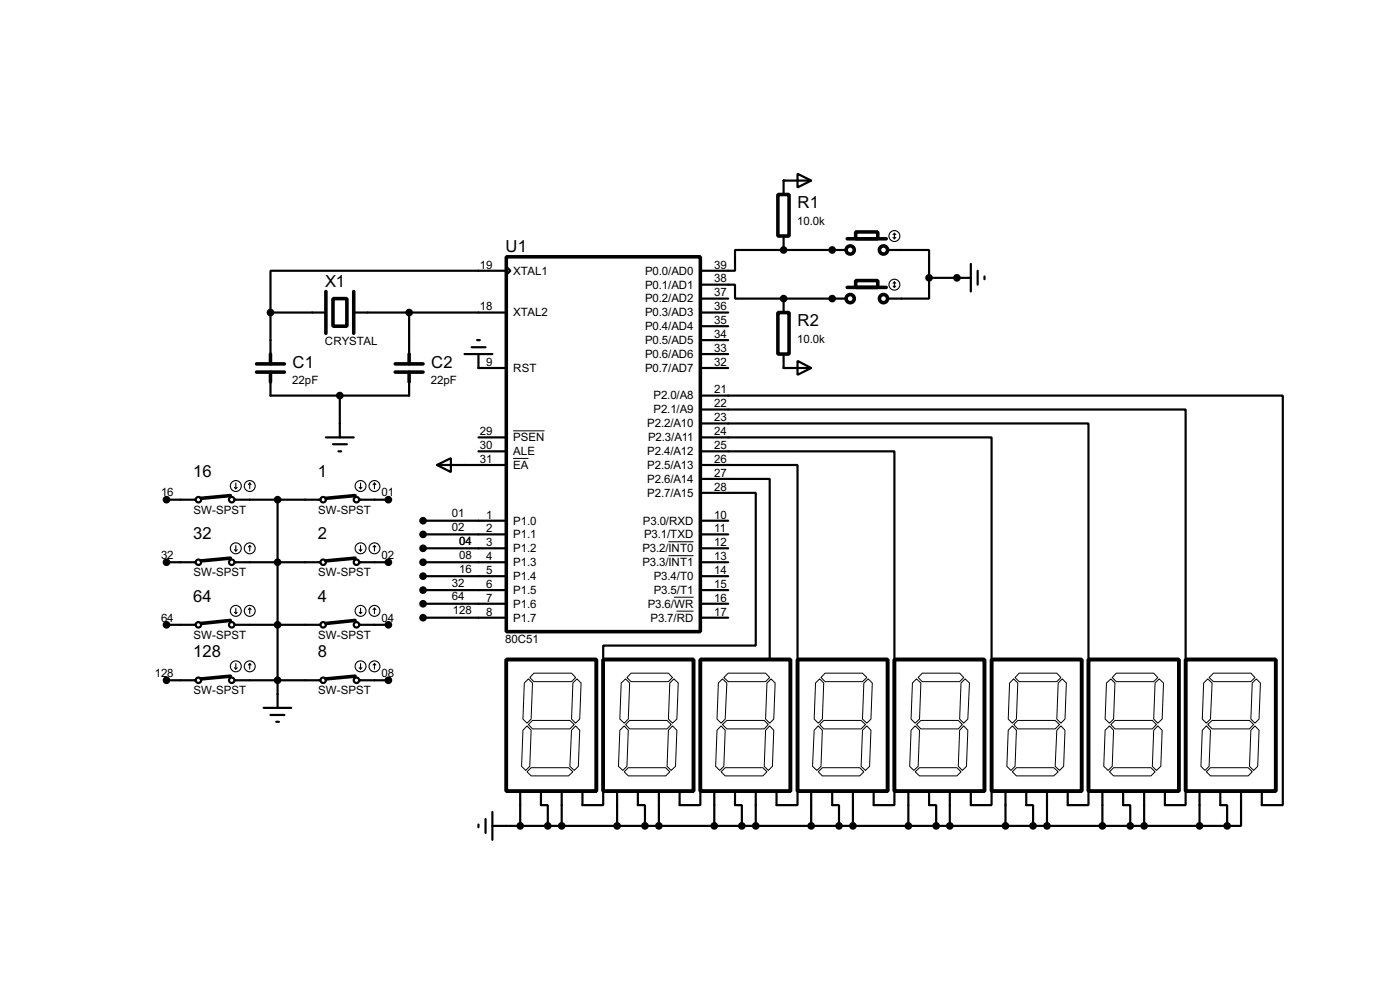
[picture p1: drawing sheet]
<svg xmlns="http://www.w3.org/2000/svg" width="256mm" height="180mm" viewBox="0 0 256 180" stroke-linecap="round" stroke-linejoin="round" font-family="sans-serif">
<g fill="none" stroke="#000" stroke-width=".4">
<path d="M146.1 31.8l2.5 1.3-2.5 1.2zM148.6 33.1h-5v2.5M49.6 57.2h10.1M49.6 57.2v7.6M64.8 57.2h28M75 57.2v7.6M92.8 48.8l.7 .8-.7 .7zM92.8 49.6h-43.2v7.6M128.3 52.1h6.4v2.6h8.9M128.3 57.2h5.1M128.3 54.7h5.1M128.3 59.7h5.1"/>
<path d="M143.6 45.8h-8.9v3.8h-6.4M143.6 45.8h11.4M143.6 54.7h11.4M143.6 43.2v2.6M143.6 54.7v2.5M162.6 45.8h7.6v5.1M170.2 50.9v3.8h-7.6M170.2 50.9h7.7M177.9 48.3v5.1M179.1 49.6v2.5M180.4 50.6v.5M49.6 69.9v2.5h25.4v-2.5"/>
<path d="M62.3 72.4v7.7M85.1 64.8h5.1M86.4 63.6h2.6M87.4 62.3h.5M87.7 64.8v2.6h5.1M128.3 77.5h71.1v69.9h-3.8v-2.6M128.3 75h88.9v72.4h-3.8v-2.6M128.3 72.4h106.7v75h-3.8v-2.6M128.3 64.8h5.1M128.3 62.3h5.1M128.3 67.4h5.1M143.6 64.8v2.6h5"/>
<path d="M146.1 66.1l2.5 1.3-2.5 1.2zM30.5 91.5h5.4M43 91.5h15.7M50.9 91.5v38.1M59.7 80.1h5.1M61 81.3h2.6M62 82.6h.5M65.8 91.5h5.4M77.5 95.3h15.3M77.5 97.8h15.3M80.1 85.1l2.5-1.2v2.5zM80.1 85.1h12.7"/>
<path d="M87.7 80.1h5.1M87.7 82.6h5.1M128.3 87.7h12.7v33h-12.7v26.7h-3.8v-2.6M128.3 85.1h17.8v62.3h-3.8v-2.6M128.3 82.6h35.6v64.8h-3.8v-2.6M128.3 80.1h53.4v67.3h-3.8v-2.6M128.3 90.2h10.2v28h-28v29.2h-3.8v-2.6M128.3 95.3h5.1M128.3 97.8h5.1M30.5 102.9h5.4M30.5 114.4h5.4M43 102.9h15.7"/>
<path d="M43 114.4h15.7M65.8 102.9h5.4M65.8 114.4h5.4M77.5 102.9h15.3M77.5 100.4h15.3M77.5 105.5h15.3M77.5 108h15.3M77.5 110.5h15.3M77.5 113.1h15.3M128.3 102.9h5.1M128.3 100.4h5.1M128.3 105.5h5.1"/>
<path d="M128.3 108h5.1M128.3 110.5h5.1M128.3 113.1h5.1M30.5 124.5h5.4M43 124.5h15.7M48.3 129.6h5.1M49.6 130.9h2.5M50.6 132.1h.5M65.8 124.5h5.4M87.7 150.9v.5M89 149.9v2.6M90.2 151.2h134.6"/>
<path d="M90.2 148.6v5.1M95.3 144.8v6.4M99.1 144.8v2.6h1.3v3.8M102.9 144.8v6.4M113.1 144.8v6.4M116.9 144.8v2.6h1.3v3.8M120.7 144.8v6.4M130.9 144.8v6.4M134.7 144.8v2.6h1.2v3.8M138.5 144.8v6.4M148.6 144.8v6.4M152.5 144.8v2.6h1.2v3.8"/>
<path d="M156.3 144.8v6.4M166.4 144.8v6.4M170.2 144.8v2.6h1.3v3.8M174 144.8v6.4M184.2 144.8v6.4M188 144.8v2.6h1.3v3.8M191.8 144.8v6.4M202 144.8v6.4M205.8 144.8v2.6h1.3v3.8M209.6 144.8v6.4M219.8 144.8v6.4M223.6 144.8v2.6h1.2v3.8"/>
<path d="M227.4 144.8v6.4h-2.6"/>
<circle cx="36.3" cy="91.5" r=".5"/>
<circle cx="42.4" cy="91.5" r=".5"/>
<circle cx="59.2" cy="91.5" r=".5"/>
<circle cx="65.3" cy="91.5" r=".5"/>
<circle cx="36.3" cy="114.4" r=".5"/>
<circle cx="36.3" cy="102.9" r=".5"/>
<circle cx="42.4" cy="114.4" r=".5"/>
<circle cx="42.4" cy="102.9" r=".5"/>
<circle cx="59.2" cy="114.4" r=".5"/>
<circle cx="59.2" cy="102.9" r=".5"/>
<circle cx="65.3" cy="114.4" r=".5"/>
<circle cx="65.3" cy="102.9" r=".5"/>
<circle cx="36.3" cy="124.5" r=".5"/>
<circle cx="42.4" cy="124.5" r=".5"/>
<circle cx="59.2" cy="124.5" r=".5"/>
<circle cx="65.3" cy="124.5" r=".5"/>
</g>
<g fill="#000">
<circle cx="143.6" cy="33.1" r=".2"/>
<circle cx="143.6" cy="45.8" r=".2"/>
<circle cx="143.6" cy="54.7" r=".2"/>
<circle cx="152.5" cy="45.8" r=".2"/>
<circle cx="152.5" cy="54.7" r=".2"/>
<circle cx="175.3" cy="50.9" r=".2"/>
<circle cx="87.7" cy="67.4" r=".2"/>
<circle cx="143.6" cy="67.4" r=".2"/>
</g>
<g fill="none" stroke="#000" stroke-width=".65">
<path d="M142.5 35.6h2.1v7.6h-2.1zM59.7 53.4v7.6M61 54.7h2.6v5h-2.6zM64.8 53.4v7.6M92.8 47h35.5v68.6h-35.5zM142.5 57.2h2.1v7.6h-2.1zM155.2 43.7h7.2M155.2 52.6h7.2M156.8 42.5h4v1.2h-4zM156.8 51.4h4v1.2h-4zM47 66.6h5.1M47 68.1h5.1"/>
<path d="M49.6 64.8v1.8M49.6 68.1v1.8M72.4 66.6h5.1M72.4 68.1h5.1M75 64.8v1.8M75 68.1v1.8M42.2 90.7l-5.3 .5M65.1 90.7l-5.4 .5M42.2 102.2l-5.3 .5M42.2 113.6l-5.3 .5M65.1 102.2l-5.4 .5M65.1 113.6l-5.4 .5"/>
<path d="M42.2 123.8l-5.3 .5M65.1 123.8l-5.4 .5M92.8 120.7h16.5v24.1h-16.5zM110.5 120.7h16.6v24.1h-16.6zM128.3 120.7h16.5v24.1h-16.5zM146.1 120.7h16.5v24.1h-16.5zM163.9 120.7h16.5v24.1h-16.5zM181.7 120.7h16.5v24.1h-16.5zM199.4 120.7h16.6v24.1h-16.6zM217.2 120.7h16.5v24.1h-16.5z"/>
<circle cx="155.7" cy="54.7" r=".75"/>
<circle cx="155.7" cy="45.8" r=".75"/>
<circle cx="161.8" cy="54.7" r=".75"/>
<circle cx="161.8" cy="45.8" r=".75"/>
</g>
<g fill="#000" stroke="#000" stroke-width=".4">
<circle cx="49.5" cy="57.2" r=".5"/>
<circle cx="74.9" cy="57.2" r=".5"/>
<circle cx="143.5" cy="45.8" r=".5"/>
<circle cx="143.5" cy="54.7" r=".5"/>
<circle cx="152.4" cy="45.8" r=".5"/>
<circle cx="152.4" cy="54.7" r=".5"/>
<circle cx="170.2" cy="50.9" r=".5"/>
<circle cx="175.3" cy="50.9" r=".5"/>
<circle cx="62.2" cy="72.4" r=".5"/>
<circle cx="30.5" cy="91.5" r=".5"/>
<circle cx="50.8" cy="91.5" r=".5"/>
<circle cx="71.1" cy="91.5" r=".5"/>
<circle cx="77.5" cy="95.3" r=".5"/>
<circle cx="77.5" cy="97.8" r=".5"/>
<circle cx="30.5" cy="114.4" r=".5"/>
<circle cx="30.5" cy="102.9" r=".5"/>
<circle cx="50.8" cy="114.4" r=".5"/>
<circle cx="50.8" cy="102.9" r=".5"/>
<circle cx="71.1" cy="102.9" r=".5"/>
<circle cx="71.1" cy="114.4" r=".5"/>
<circle cx="77.5" cy="102.9" r=".5"/>
<circle cx="77.5" cy="108" r=".5"/>
<circle cx="77.5" cy="113.1" r=".5"/>
<circle cx="77.5" cy="110.5" r=".5"/>
<circle cx="77.5" cy="105.5" r=".5"/>
<circle cx="77.5" cy="100.4" r=".5"/>
<circle cx="30.5" cy="124.5" r=".5"/>
<circle cx="50.8" cy="124.5" r=".5"/>
<circle cx="71.1" cy="124.5" r=".5"/>
<circle cx="95.3" cy="151.2" r=".5"/>
<circle cx="100.3" cy="151.2" r=".5"/>
<circle cx="102.9" cy="151.2" r=".5"/>
<circle cx="113" cy="151.2" r=".5"/>
<circle cx="118.1" cy="151.2" r=".5"/>
<circle cx="120.7" cy="151.2" r=".5"/>
<circle cx="130.8" cy="151.2" r=".5"/>
<circle cx="135.9" cy="151.2" r=".5"/>
<circle cx="138.4" cy="151.2" r=".5"/>
<circle cx="148.6" cy="151.2" r=".5"/>
<circle cx="153.7" cy="151.2" r=".5"/>
<circle cx="156.2" cy="151.2" r=".5"/>
<circle cx="166.4" cy="151.2" r=".5"/>
<circle cx="171.5" cy="151.2" r=".5"/>
<circle cx="174" cy="151.2" r=".5"/>
<circle cx="184.2" cy="151.2" r=".5"/>
<circle cx="189.2" cy="151.2" r=".5"/>
<circle cx="191.8" cy="151.2" r=".5"/>
<circle cx="201.9" cy="151.2" r=".5"/>
<circle cx="207" cy="151.2" r=".5"/>
<circle cx="209.6" cy="151.2" r=".5"/>
<circle cx="219.7" cy="151.2" r=".5"/>
<circle cx="224.8" cy="151.2" r=".5"/>
</g>
<g fill="none" stroke="#000" stroke-width=".2">
<path d="M163.6 43.5l.3 .2M163.6 52.4l.3 .2M163.9 42.7v1M163.9 51.6v1M163.9 42.7l-.3 .3M163.9 42.7l.2 .3M163.9 51.6l-.3 .3M163.9 51.6l.2 .3M164.1 43.5l-.2 .2M164.1 52.4l-.2 .2M43 89.2l.2 .3M43.2 88.4v1.1"/>
<path d="M43.2 99.9v1M43.5 89.2l-.3 .3M45.8 88.4l-.3 .3M45.8 88.4l.2 .3M45.8 88.4v1.1M45.8 99.9v1M45.8 99.9l-.3 .2M45.8 99.9l.2 .2M65.8 89.2l.3 .3M66.1 88.4v1.1M66.1 99.9v1M66.3 89.2l-.2 .3"/>
<path d="M68.6 88.4l-.2 .3M68.6 88.4l.3 .3M68.6 88.4v1.1M68.6 99.9v1M68.6 99.9l-.2 .2M68.6 99.9l.3 .2M43 100.6l.2 .3M43 112.1l.2 .2M43.2 111.3v1M43.5 112.1l-.3 .2M43.5 100.6l-.3 .3M45.8 111.3v1"/>
<path d="M45.8 111.3l-.3 .3M45.8 111.3l.2 .3M65.8 100.6l.3 .3M65.8 112.1l.3 .2M66.1 111.3v1M66.3 100.6l-.2 .3M66.3 112.1l-.2 .2M68.6 111.3v1M68.6 111.3l-.2 .3M68.6 111.3l.3 .3M43 122.2l.2 .3M43.2 121.5v1"/>
<path d="M43.5 122.2l-.3 .3M45.8 121.5v1M45.8 121.5l-.3 .2M45.8 121.5l.2 .2M65.8 122.2l.3 .3M66.1 121.5v1M66.3 122.2l-.2 .3M68.6 121.5v1M68.6 121.5l-.2 .2M68.6 121.5l.3 .2"/>
<circle cx="163.8" cy="43.2" r="1"/>
<circle cx="163.8" cy="52.1" r="1"/>
<circle cx="43.2" cy="89" r="1"/>
<circle cx="45.7" cy="89" r="1"/>
<circle cx="66" cy="89" r="1"/>
<circle cx="68.6" cy="89" r="1"/>
<circle cx="43.2" cy="100.4" r="1"/>
<circle cx="43.2" cy="111.8" r="1"/>
<circle cx="45.7" cy="100.4" r="1"/>
<circle cx="45.7" cy="111.8" r="1"/>
<circle cx="66" cy="100.4" r="1"/>
<circle cx="66" cy="111.8" r="1"/>
<circle cx="68.6" cy="100.4" r="1"/>
<circle cx="68.6" cy="111.8" r="1"/>
<circle cx="43.2" cy="122" r="1"/>
<circle cx="45.7" cy="122" r="1"/>
<circle cx="66" cy="122" r="1"/>
<circle cx="68.6" cy="122" r="1"/>
</g>
<g fill="none" stroke="#000" stroke-width=".18">
<path d="M94 78.9h5.8M94 83.9h2.8M122.5 99.2h4.6M122.5 101.7h4.6M123.5 109.3h3.6M124 111.9h3.1M96.1 125l.7-.7 .8 .7-.3 6.6-.7 .8-.8-.8zM96.6 132.9l.7 .8-.2 6.6-.8 .7-.7-.7 .2-6.6zM96.8 132.6l.8-.7h6.8l.8 .7-.8 .8h-6.8zM97.8 123.2h6.9l.8 .8-.8 .8h-6.9l-.7-.8zM105 125l.7-.7 .8 .7-.3 6.6-.7 .8-.8-.8zM105.5 132.9l.7 .8-.2 6.6-.8 .7-.8-.7 .3-6.6z"/>
<path d="M113.6 133.7l.8-.8 .7 .8-.2 6.6-.8 .7-.8-.7zM113.8 125l.8-.7 .8 .7-.3 6.6-.7 .8-.8-.8zM114.6 132.6l.8-.7h6.8l.8 .7-.8 .8h-6.8zM115.6 123.2h6.9l.7 .8-.7 .8h-6.9l-.7-.8zM122.7 125l.8-.7 .8 .7-.3 6.6-.8 .8-.7-.8zM123.2 132.9l.8 .8-.2 6.6-.8 .7-.8-.7 .3-6.6zM131.6 125l.8-.7 .8 .7-.3 6.6-.8 .8-.7-.8zM132.1 132.9l.8 .8-.3 6.6-.7 .7-.8-.7 .3-6.6zM132.4 132.6l.8-.7h6.8l.8 .7-.8 .8h-6.8zM132.6 124l.8-.8h6.9l.7 .8-.7 .8h-6.9zM140.5 125l.8-.7 .7 .7-.2 6.6-.8 .8-.7-.8zM141 132.9l.8 .8-.3 6.6-.7 .7-.8-.7 .3-6.6z"/>
<path d="M149.4 125l.8-.7 .7 .7-.2 6.6-.8 .8-.7-.8zM149.9 132.9l.8 .8-.3 6.6-.7 .7-.8-.7 .3-6.6zM150.2 132.6l.7-.7h6.9l.8 .7-.8 .8h-6.9zM151.2 123.2h6.8l.8 .8-.8 .8h-6.8l-.8-.8zM158 133.7l.8-.8 .8 .8-.3 6.6-.7 .7-.8-.7zM158.3 125l.8-.7 .7 .7-.2 6.6-.8 .8-.8-.8zM167.2 125l.7-.7 .8 .7-.2 6.6-.8 .8-.8-.8zM167.7 132.9l.8 .8-.3 6.6-.8 .7-.7-.7 .2-6.6zM167.9 132.6l.8-.7h6.9l.7 .7-.7 .8h-6.9zM169 123.2h6.8l.8 .8-.8 .8h-6.8l-.8-.8zM176.1 125l.7-.7 .8 .7-.3 6.6-.7 .8-.8-.8zM176.6 132.9l.7 .8-.2 6.6-.8 .7-.7-.7 .2-6.6z"/>
<path d="M185.5 132.9l.7 .8-.2 6.6-.8 .7-.7-.7 .2-6.6zM185.7 132.6l.8-.7h6.8l.8 .7-.8 .8h-6.8zM185.7 124.3l.8 .7-.3 6.6-.7 .8-.8-.8 .3-6.6zM186.7 123.2h6.9l.8 .8-.8 .8h-6.9l-.7-.8zM193.9 125l.7-.7 .8 .7-.3 6.6-.7 .8-.8-.8zM194.4 132.9l.7 .8-.2 6.6-.8 .7-.8-.7 .3-6.6zM202.5 133.7l.8-.8 .7 .8-.2 6.6-.8 .7-.8-.7zM202.7 125l.8-.7 .8 .7-.3 6.6-.7 .8-.8-.8zM203.5 132.6l.8-.7h6.8l.8 .7-.8 .8h-6.8zM204.5 123.2h6.9l.7 .8-.7 .8h-6.9l-.7-.8zM211.6 125l.8-.7 .8 .7-.3 6.6-.8 .8-.7-.8zM212.1 132.9l.8 .8-.2 6.6-.8 .7-.8-.7 .3-6.6z"/>
<path d="M220.5 125l.8-.7 .8 .7-.3 6.6-.8 .8-.7-.8zM221 132.9l.8 .8-.3 6.6-.7 .7-.8-.7 .3-6.6zM221.3 132.6l.8-.7h6.8l.8 .7-.8 .8h-6.8zM221.5 124l.8-.8h6.9l.7 .8-.7 .8h-6.9zM229.4 125l.8-.7 .7 .7-.2 6.6-.8 .8-.7-.8zM229.9 132.9l.8 .8-.3 6.6-.7 .7-.8-.7 .3-6.6zM97.3 140.5h6.9l.8 .8-.8 .7h-6.9l-.7-.7zM115.1 140.5h6.9l.7 .8-.7 .7h-6.9l-.7-.7zM132.1 141.3l.8-.8h6.9l.7 .8-.7 .7h-6.9zM150.7 140.5h6.8l.8 .8-.8 .7h-6.8l-.8-.7zM167.7 141.3l.8-.8h6.8l.8 .8-.8 .7h-6.8zM185.5 141.3l.7-.8h6.9l.8 .8-.8 .7h-6.9z"/>
<path d="M203.3 141.3l.7-.8h6.9l.7 .8-.7 .7h-6.9zM221 141.3l.8-.8h6.9l.7 .8-.7 .7h-6.9z"/>
</g>
<g font-size="3.4">
<text x="146.1" y="38.1">R1</text>
<text x="92.6" y="46.2">U1</text>
<text x="59.6" y="52.6">X1</text>
<text x="146.1" y="59.8">R2</text>
<text x="53.6" y="67.4">C1</text>
<text x="79" y="67.4">C2</text>
<text x="35.4" y="87.3">16</text>
<text x="58.3" y="87.3">1</text>
<text x="35.4" y="98.7">32</text>
<text x="58.3" y="98.7">2</text>
<text x="35.4" y="110.1">64</text>
<text x="58.3" y="110.1">4</text>
<text x="35.4" y="120.3">128</text>
<text x="58.3" y="120.3">8</text>
</g>
<g font-size="2.4">
<text x="146.1" y="41.1">10.0k</text>
<text x="87.9" y="49.2">19</text>
<text x="94" y="50.3">XTAL1</text>
<text x="118.2" y="50.3">P0.0/AD0</text>
<text x="118.2" y="52.8">P0.1/AD1</text>
<text x="130.9" y="49.2">39</text>
<text x="130.9" y="51.7">38</text>
<text x="87.9" y="56.8">18</text>
<text x="94" y="57.9">XTAL2</text>
<text x="118.2" y="55.4">P0.2/AD2</text>
<text x="118.2" y="57.9">P0.3/AD3</text>
<text x="130.9" y="54.3">37</text>
<text x="130.9" y="56.8">36</text>
<text x="130.9" y="59.3">35</text>
<text x="59.5" y="63.1">CRYSTAL</text>
<text x="118.2" y="60.4">P0.4/AD4</text>
<text x="118.2" y="63">P0.5/AD5</text>
<text x="118.2" y="65.5">P0.6/AD6</text>
<text x="130.9" y="61.9">34</text>
<text x="130.9" y="64.4">33</text>
<text x="146.1" y="62.7">10.0k</text>
<text x="53.6" y="70.3">22pF</text>
<text x="79" y="70.3">22pF</text>
<text x="89.1" y="67">9</text>
<text x="94" y="68.1">RST</text>
<text x="118.2" y="68.1">P0.7/AD7</text>
<text x="130.9" y="67">32</text>
<text x="130.9" y="72">21</text>
<text x="119.7" y="73.1">P2.0/A8</text>
<text x="119.7" y="75.7">P2.1/A9</text>
<text x="130.9" y="74.6">22</text>
<text x="130.9" y="77.1">23</text>
<text x="87.9" y="82.2">30</text>
<text x="87.9" y="79.7">29</text>
<text x="94" y="83.3">ALE</text>
<text x="94" y="80.8">PSEN</text>
<text x="118.6" y="78.2">P2.2/A10</text>
<text x="118.6" y="83.3">P2.4/A12</text>
<text x="118.7" y="80.8">P2.3/A11</text>
<text x="130.9" y="79.7">24</text>
<text x="130.9" y="82.2">25</text>
<text x="87.9" y="84.7">31</text>
<text x="94" y="85.8">EA</text>
<text x="118.6" y="85.8">P2.5/A13</text>
<text x="118.6" y="88.4">P2.6/A14</text>
<text x="130.9" y="89.8">28</text>
<text x="130.9" y="84.7">26</text>
<text x="130.9" y="87.3">27</text>
<text x="29.5" y="90.8">16</text>
<text x="35.4" y="94.1">SW-SPST</text>
<text x="58.3" y="94.1">SW-SPST</text>
<text x="69.9" y="90.8">01</text>
<text x="82.8" y="94.7">01</text>
<text x="89.1" y="94.9">1</text>
<text x="118.6" y="90.9">P2.7/A15</text>
<text x="130.9" y="94.9">10</text>
<text x="82.8" y="97.2">02</text>
<text x="84.1" y="99.8">04</text>
<text x="89.1" y="97.4">2</text>
<text x="89.1" y="100">3</text>
<text x="94" y="96">P1.0</text>
<text x="94" y="98.5">P1.1</text>
<text x="94" y="101.1">P1.2</text>
<text x="117.7" y="101.1">P3.2/INT0</text>
<text x="117.8" y="96">P3.0/RXD</text>
<text x="118" y="98.5">P3.1/TXD</text>
<text x="130.9" y="97.4">11</text>
<text x="130.9" y="100">12</text>
<text x="29.5" y="102.3">32</text>
<text x="35.4" y="105.5">SW-SPST</text>
<text x="58.3" y="105.5">SW-SPST</text>
<text x="69.9" y="102.3">02</text>
<text x="82.8" y="107.4">32</text>
<text x="84.1" y="102.3">08</text>
<text x="84.1" y="104.9">16</text>
<text x="89.1" y="102.5">4</text>
<text x="89.1" y="105.1">5</text>
<text x="89.1" y="107.6">6</text>
<text x="94" y="103.6">P1.3</text>
<text x="94" y="106.2">P1.4</text>
<text x="117.7" y="103.6">P3.3/INT1</text>
<text x="119.8" y="106.2">P3.4/T0</text>
<text x="130.9" y="102.5">13</text>
<text x="130.9" y="105.1">14</text>
<text x="130.9" y="107.6">15</text>
<text x="29.5" y="113.8">64</text>
<text x="69.9" y="113.8">04</text>
<text x="82.8" y="109.9">64</text>
<text x="83" y="112.5">128</text>
<text x="89.1" y="110.1">7</text>
<text x="89.1" y="112.7">8</text>
<text x="94" y="108.7">P1.5</text>
<text x="94" y="111.2">P1.6</text>
<text x="94" y="113.8">P1.7</text>
<text x="118.7" y="111.2">P3.6/WR</text>
<text x="119.2" y="113.8">P3.7/RD</text>
<text x="119.8" y="108.7">P3.5/T1</text>
<text x="130.9" y="112.7">17</text>
<text x="130.9" y="110.1">16</text>
<text x="35.4" y="117">SW-SPST</text>
<text x="58.3" y="117">SW-SPST</text>
<text x="92.6" y="117.7">80C51</text>
<text x="28.4" y="123.9">128</text>
<text x="69.9" y="123.9">08</text>
<text x="35.4" y="127.1">SW-SPST</text>
<text x="58.3" y="127.1">SW-SPST</text>
</g>
</svg>
